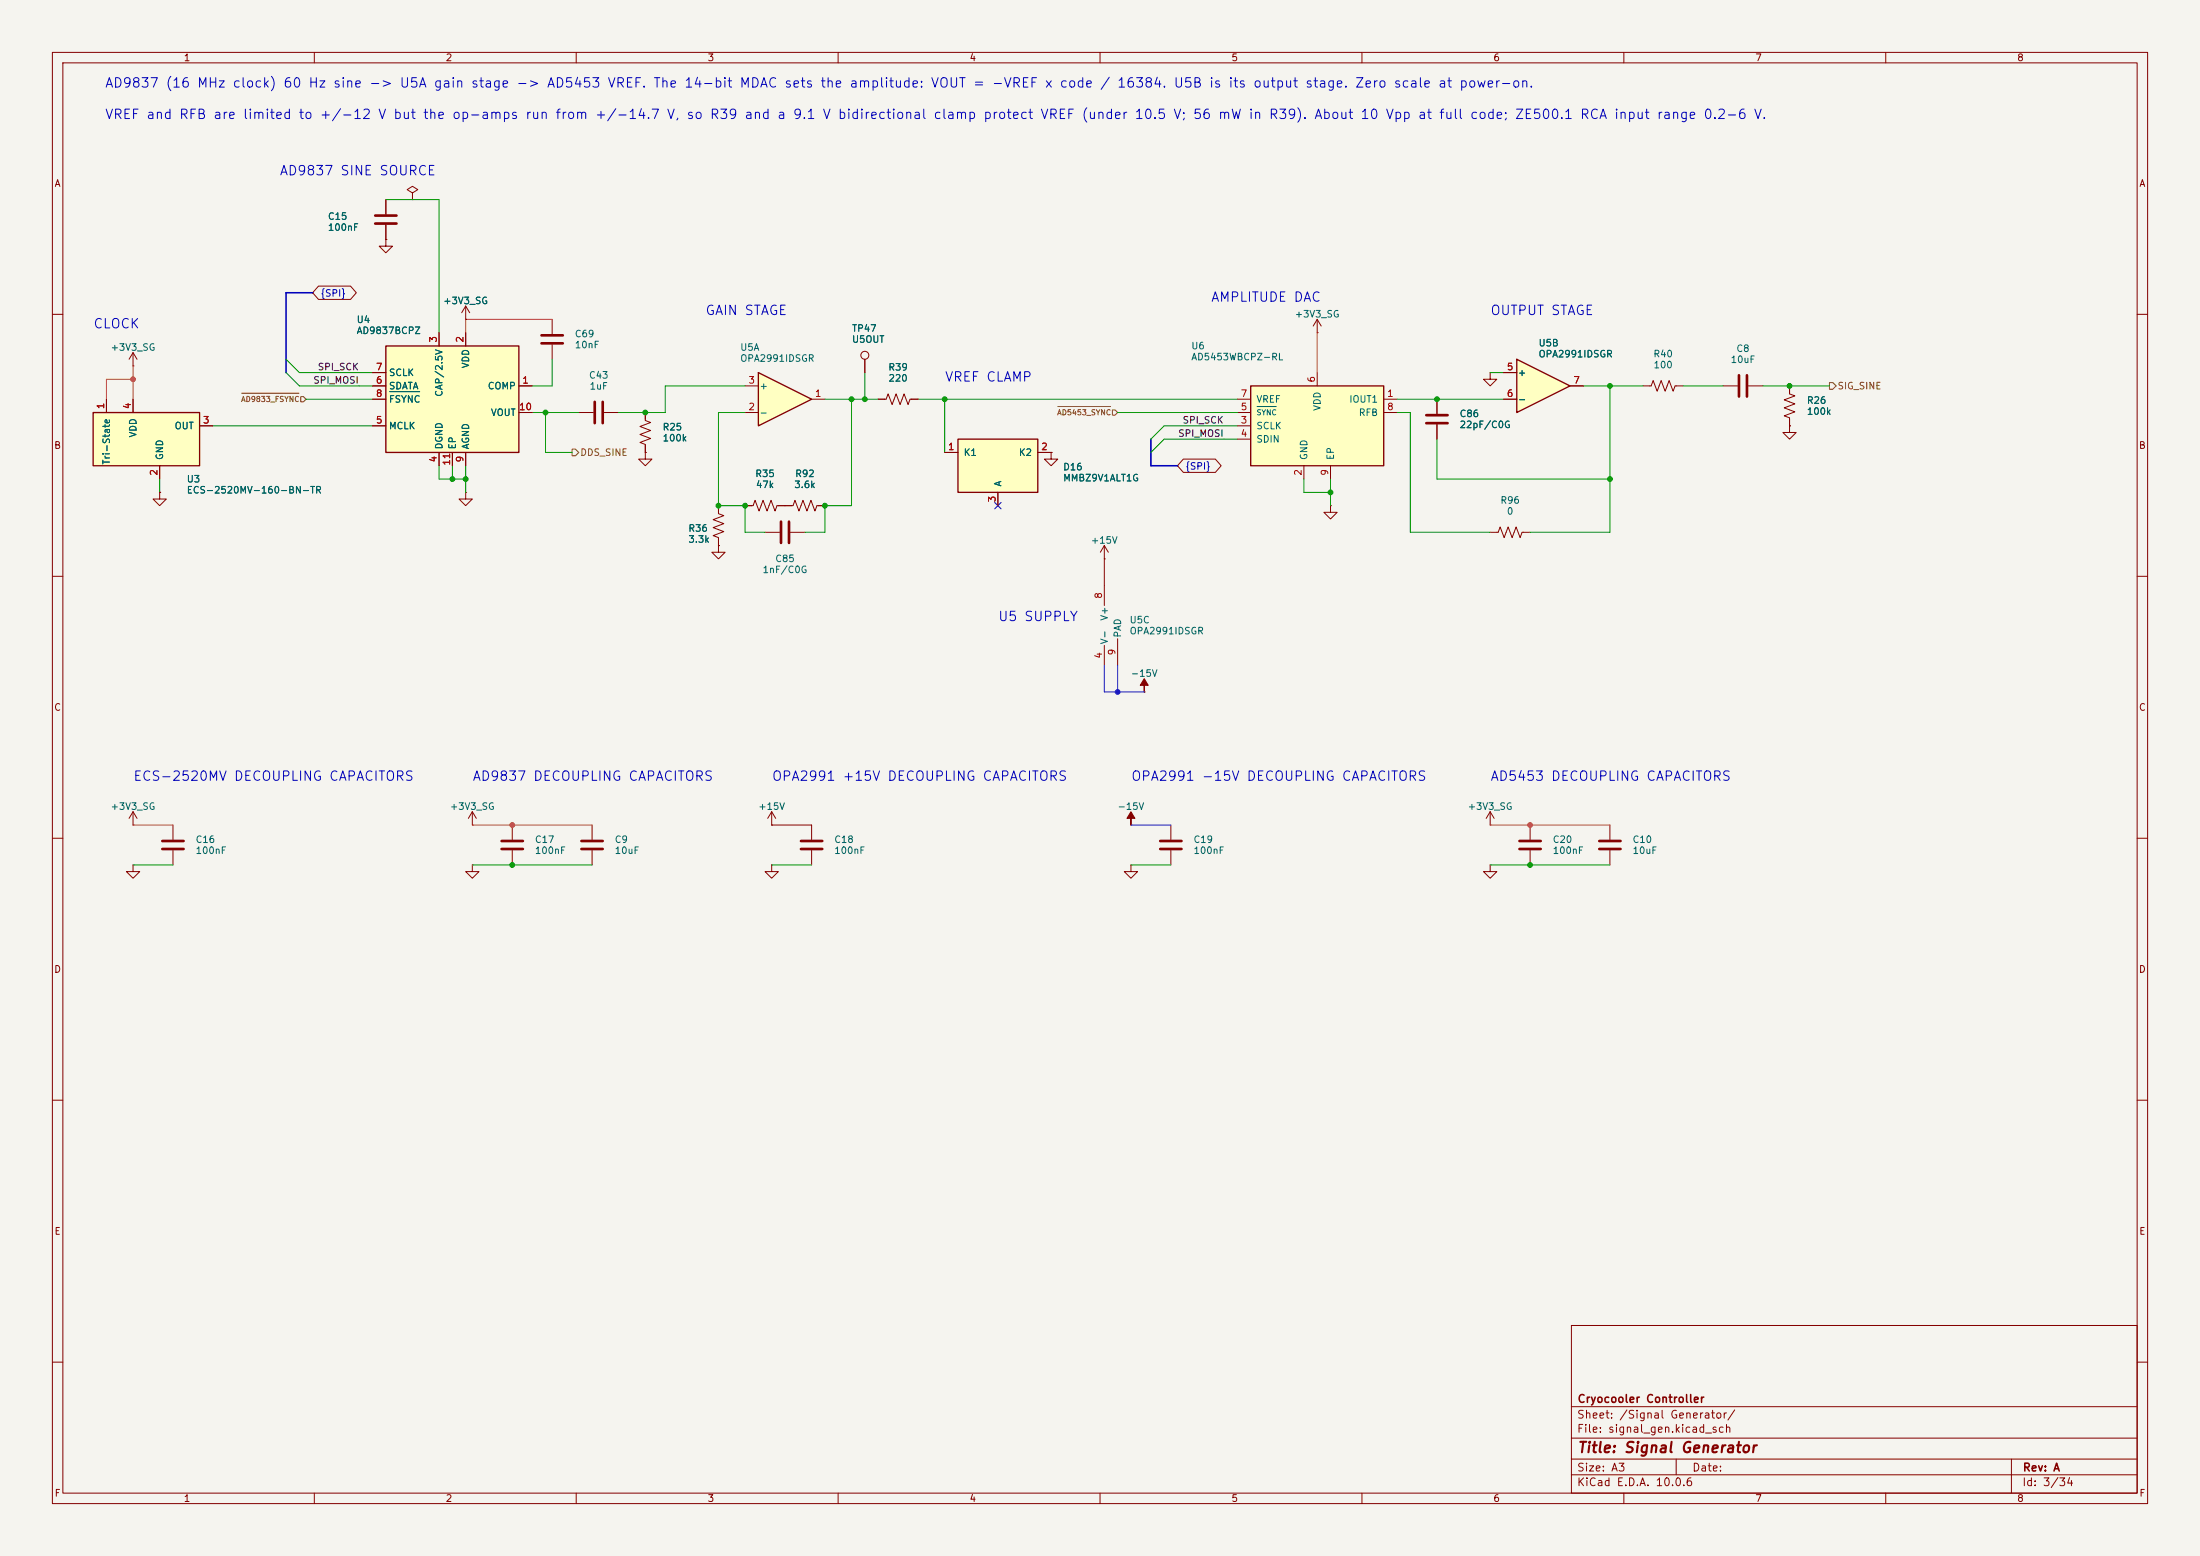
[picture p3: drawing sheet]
<svg xmlns="http://www.w3.org/2000/svg" width="420mm" height="297mm" viewBox="0 0 420 297" stroke-linecap="round" stroke-linejoin="round" font-family="sans-serif">
<path d="M0 0h420v297h-420z" fill="#f5f4ef" stroke="#f5f4ef" stroke-width=".19"/>
<g fill="none" stroke="#840000" stroke-width=".19">
<path d="M10 10h400v277h-400zM12 12h396v273h-396zM60 10v2M110 10v2M160 10v2M210 10v2M260 10v2M310 10v2M360 10v2M88.9 58.4l-.8 1.3M88.9 58.4l.8 1.3M88.9 58.4v2.6"/>
<path d="M10 60h2M88.9 61h.1M274.3 76.2v2.8M408 60h2M88.9 94v1.3h1.3l-1.3 1.2-1.3-1.2h1.3M88.9 94h.1M274.3 81v2.8M10 110h2M408 110h2M10 160h2M408 160h2M10 210h2"/>
<path d="M408 210h2M300 253h108v32h-108zM10 260h2M300 278.5h108M300 274.5h108M300 268.5h108M320 278.5v3M384 278.5v6.5M408 260h2M60 285v2M110 285v2M160 285v2"/>
<path d="M210 285v2M260 285v2M300 281.5h108M310 285v2M360 285v2"/>
</g>
<path d="M272.3 79.2h4.1M272.3 80.8h4.1" fill="none" stroke="#840000" stroke-width=".51"/>
<path d="M73.7 66h25.4v20.4h-25.4z" fill="#ffffc2"/>
<path d="M73.7 66h25.4v20.4h-25.4z" fill="none" stroke="#840000" stroke-width=".25"/>
<g fill="none" stroke="#840000" stroke-width=".19">
<path d="M25.4 69.9h.1M25.4 67.3l-.8 1.3M25.4 67.3l.8 1.3M25.4 67.3v2.6M71.1 73.7h2.6M71.1 71.1h2.6M71.1 76.2h2.6M83.8 63.5v2.5M88.9 63.5v2.5M99.1 73.7h2.5M99.1 78.7h2.5M284.5 71.1v1.3h1.2l-1.2 1.3-1.3-1.3h1.3"/>
<path d="M284.5 71.1h.1M71.1 81.3h2.6M83.8 86.4v2.5M86.4 86.4v2.5M88.9 86.4v2.5"/>
</g>
<path d="M74.4 74.8h5.7" fill="none" stroke="#006464" stroke-width=".19"/>
<path d="M17.8 78.7h20.3v10.2h-20.3z" fill="#ffffc2"/>
<path d="M17.8 78.7h20.3v10.2h-20.3z" fill="none" stroke="#840000" stroke-width=".25"/>
<g fill="none" stroke="#840000" stroke-width=".19">
<path d="M20.3 76.2v2.5M25.4 76.2v2.5M30.5 88.9v2.5M38.1 81.3h2.5M33 157.5v2.8M90.2 157.5h.1M90.2 154.9l-.8 1.3M90.2 154.9l.7 1.3M90.2 154.9v2.6M284.5 157.5h.1M284.5 154.9l-.8 1.3M284.5 154.9l.7 1.3"/>
<path d="M284.5 154.9v2.6M292.1 157.5v2.8M307.3 157.5v2.8M25.4 165.1v1.3h1.3l-1.3 1.2-1.3-1.2h1.3M25.4 165.1h.1M33 162.3v2.8M90.2 165.1v1.3h1.2l-1.2 1.2-1.3-1.2h1.3M90.2 165.1h.1M284.5 165.1v1.3h1.2l-1.2 1.2-1.3-1.2h1.3M284.5 165.1h.1M292.1 162.3v2.8M307.3 162.3v2.8"/>
</g>
<path d="M31 160.5h4.1M31 162.1h4.1M290.1 160.5h4M290.1 162.1h4M305.3 160.5h4.1M305.3 162.1h4.1" fill="none" stroke="#840000" stroke-width=".51"/>
<path d="M238.8 73.7h25.4v15.2h-25.4z" fill="#ffffc2"/>
<path d="M238.8 73.7h25.4v15.2h-25.4z" fill="none" stroke="#840000" stroke-width=".25"/>
<g fill="none" stroke="#840000" stroke-width=".19">
<path d="M236.2 76.2h2.6M236.2 78.7h2.6M251.5 71.1v2.6M264.2 76.2h2.5M264.2 78.7h2.5M137.2 96.5v1.5l1 .4-2.1 .8 2.1 .7-2.1 .8 2.1 .8-2.1 .7 1.1 .4v1.5M236.2 81.3h2.6M236.2 83.8h2.6M248.9 88.9v2.5M254 96.5v1.3h1.3l-1.3 1.3-1.3-1.3h1.3M254 96.5h.1M254 88.9v2.5"/>
<path d="M210.8 111.8v3.8M284.5 101.6h1.5l.4-1 .7 2 .8-2 .8 2 .7-2 .8 2 .4-1h1.5M210.8 123.2v3.8M213.4 121.9v5.1M218.4 132.1h.1M25.4 157.5h.1M25.4 154.9l-.8 1.3M25.4 154.9l.8 1.3M25.4 154.9v2.6M215.9 157.5h.1M223.5 157.5v2.8M215.9 165.1v1.3h1.3l-1.3 1.2-1.3-1.2h1.3"/>
<path d="M215.9 165.1h.1M223.5 162.3v2.8"/>
</g>
<path d="M240 77.6h3.6" fill="none" stroke="#006464" stroke-width=".19"/>
<g fill="#840000" stroke="#840000" stroke-width=".19">
<path d="M218.4 129.5l.8 1.3h-.8v1.3v-1.3h-.7z"/>
<path d="M215.9 154.9l.8 1.3h-.8v1.3v-1.3h-.8z"/>
</g>
<path d="M221.5 160.5h4.1M221.5 162.1h4.1" fill="none" stroke="#840000" stroke-width=".51"/>
<path d="M182.9 83.8h15.2v10.2h-15.2z" fill="#ffffc2"/>
<path d="M182.9 83.8h15.2v10.2h-15.2z" fill="none" stroke="#840000" stroke-width=".25"/>
<g fill="none" stroke="#840000" stroke-width=".19">
<path d="M73.7 38.1v2.8M78.7 36.8l1.1-.6-1.1-.6-1 .6 1 .6v1.3M78.7 38.1h.1M73.7 45.7v1.3h1.2l-1.2 1.3-1.3-1.3h1.3M73.7 45.7h.1M73.7 42.9v2.8M165.1 68.6v2.5M251.5 63.5h.1M251.5 61l-.8 1.2M251.5 61l.7 1.2M251.5 61v2.5M30.5 94v1.3h1.2l-1.2 1.2-1.3-1.2h1.3"/>
<path d="M30.5 94h.1M142.2 96.5h1.6l.3-1 .8 2 .8-2 .7 2 .8-2 .8 2 .3-1h3.1l.4-1 .7 2 .8-2 .8 2 .7-2 .8 2 .4-1h1.5M180.3 86.4h2.6M190.5 94v2.5M198.1 86.4h2.6M137.2 104.1v1.3h1.2l-1.2 1.3-1.3-1.3h1.3M137.2 104.1h.1M146 101.6h2.8M150.9 101.6h2.8M210.8 106.7h.1M210.8 104.1l-.7 1.3M210.8 104.1l.8 1.3"/>
<path d="M210.8 104.1v2.6M97.8 157.5v2.8M113 157.5v2.8M154.9 157.5v2.8M97.8 162.3v2.8M113 162.3v2.8M147.3 165.1v1.3h1.3l-1.3 1.2-1.3-1.2h1.3M147.3 165.1h.1M154.9 162.3v2.8"/>
<circle cx="165.1" cy="67.8" r=".76"/>
</g>
<path d="M71.6 41.1h4.1M71.6 42.7h4.1M149.1 99.6v4M150.6 99.6v4M95.8 160.5h4M95.8 162.1h4M111 160.5h4.1M111 162.1h4.1M152.9 160.5h4.1M152.9 162.1h4.1" fill="none" stroke="#840000" stroke-width=".51"/>
<path d="M144.8 71.1l10.1 5.1-10.1 5.1z" fill="#ffffc2"/>
<path d="M144.8 71.1l10.1 5.1-10.1 5.1z" fill="none" stroke="#840000" stroke-width=".25"/>
<g fill="none" stroke="#840000" stroke-width=".19">
<path d="M105.4 61v2.8M105.4 65.8v2.8M110.5 78.7h2.8M115.3 78.7h2.8M123.2 78.7v1.6l1 .3-2 .8 2 .8-2 .7 2 .8-2 .8 1 .3v1.6M142.2 78.7h2.6M142.2 73.7h2.6M154.9 76.2h2.6M167.6 76.2h1.6l.3-1 .8 2 .8-2 .7 2 .8-2 .8 2 .3-1h1.6M313.7 73.7h1.5l.4-1.1 .8 2.1 .7-2.1 .8 2.1 .7-2.1 .8 2.1 .4-1h1.5M328.9 73.7h2.8M333.8 73.7h2.7"/>
<path d="M341.6 73.7v1.5l1 .4-2 .7 2 .8-2 .8 2 .7-2 .8 1 .4v1.5M123.2 86.4v1.2h1.3l-1.3 1.3-1.3-1.3h1.3M123.2 86.4h.1M200.7 86.4v1.2h1.2l-1.2 1.3-1.3-1.3h1.3M200.7 86.4h.1M341.6 81.3v1.3h1.3l-1.3 1.2-1.2-1.2h1.2M341.6 81.3h.1M147.3 157.5h.1M147.3 154.9l-.7 1.3M147.3 154.9l.8 1.3M147.3 154.9v2.6"/>
</g>
<path d="M103.4 64h4M103.4 65.5h4M113.5 76.7v4.1M115.1 76.7v4.1M332 71.6v4.1M333.5 71.6v4.1" fill="none" stroke="#840000" stroke-width=".51"/>
<path d="M289.6 68.6l10.1 5.1-10.1 5z" fill="#ffffc2"/>
<path d="M289.6 68.6l10.1 5.1-10.1 5z" fill="none" stroke="#840000" stroke-width=".25"/>
<g fill="none" stroke="#840000" stroke-width=".19">
<path d="M73.7 38.1v2.8M60.8 54.6h6.1l1.1 1.3-1.1 1.3h-6.1l-1.1-1.3zM73.7 45.7h.1M73.7 42.9v2.8M20.3 76.2v2.5M25.4 76.2v2.5M71.1 71.1h2.6M71.1 76.2h2.6M71.1 73.7h2.6M83.8 63.5v2.5M88.9 61h.1M88.9 63.5v2.5"/>
<path d="M99.1 73.7h2.5M99.1 78.7h2.5M123.2 78.7v1.3M165.1 68.6v2.5M167.6 76.2h1.3M174 76.2h1.3M274.3 76.2v2.8M287 71.1h2.6M287 76.2h2.6M299.7 73.7h2.6M341.6 73.7v1.2M30.5 94h.1"/>
<path d="M30.5 88.9v2.5M38.1 81.3h2.5M71.1 81.3h2.6M83.8 86.4v2.5M86.4 86.4v2.5M88.9 86.4v2.5M123.2 86.4h.1M123.2 85.1v1.3M137.2 96.5v1.3M142.2 96.5h1.3M148.6 96.5h2.5M156.2 96.5h1.3"/>
<path d="M180.3 86.4h2.6M190.5 94v2.5M198.1 86.4h2.6M200.7 86.4h.1M225.9 87.6h6.1l1.1 1.3-1.1 1.3h-6.1l-1.1-1.3zM274.3 81v2.8M341.6 81.3h.1M341.6 80v1.3M137.2 104.1h.1M137.2 102.9v1.2"/>
</g>
<path d="M46.1 75.1h11M57.4 75.7h.5l.5 .5-.5 .5h-.5zM201.9 77.6h10.1M212.4 78.2h.5l.5 .5-.5 .5h-.5zM349.2 73h.7l.6 .7-.6 .6h-.7zM109.2 85.7h.7l.6 .7-.6 .6h-.7z" fill="none" stroke="#725600" stroke-width=".19"/>
<path d="M59.7 55.9h-5.1v15.2M219.7 83.8v5.1h5.1" fill="none" stroke="#000084" stroke-width=".3"/>
<g fill="none" stroke="#009600" stroke-width=".19">
<path d="M73.7 38.1h10.1v25.4M54.6 71.1l2.5 2.6h14M54.6 68.6l2.5 2.5h14M58.4 76.2h12.7M101.6 78.7h8.9M104.1 78.7v7.7h5.1M105.4 68.6v5.1h-3.8M142.2 73.7h-15.2v5h-8.9M142.2 78.7h-5v17.8h5v5.1h3.8M157.5 76.2h10.1M162.6 76.2v20.3h-5.1v5.1h-3.8M165.1 71.1v5.1"/>
<path d="M175.3 76.2h60.9M180.3 76.2v10.2M213.4 78.7h22.8M266.7 78.7h2.5v22.9h15.3M266.7 76.2h20.3M284.5 71.1h2.5M302.3 73.7h11.4M307.3 73.7v27.9h-15.2M321.3 73.7h7.6M336.5 73.7h12.7M30.5 91.4v2.6M40.6 81.3h30.5"/>
<path d="M83.8 88.9v2.5h5.1M86.4 88.9v2.5M88.9 88.9v5.1M236.2 81.3h-14l-2.5 2.5M236.2 83.8h-14l-2.5 2.6M248.9 91.4v2.6h5.1M254 91.4v5.1M274.3 83.8v7.6h33M25.4 165.1h7.6M90.2 165.1h22.8M147.3 165.1h7.6M215.9 165.1h7.6"/>
<path d="M284.5 165.1h22.8"/>
</g>
<path d="M25.4 72.4h-5.1v3.8M25.4 69.9v6.3M105.4 61h-16.5v2.5M251.5 63.5v7.6M25.4 157.5h7.6M90.2 157.5h22.8M284.5 157.5h22.8" fill="none" stroke="#d76e00" stroke-width=".19"/>
<path d="M210.8 106.7v5.1M147.3 157.5h7.6" fill="none" stroke="#820000" stroke-width=".19"/>
<path d="M210.8 127v5.1h7.6M213.4 127v5.1M215.9 157.5h7.6" fill="none" stroke="#003cc8" stroke-width=".19"/>
<path d="M189.9 95.9l1.2 1.2M191.1 95.9l-1.2 1.2" fill="none" stroke="#000084" stroke-width=".19"/>
<path d="M74.4 74.8h5.7" fill="none" stroke="#006464" stroke-width=".19"/>
<g fill="#009600" stroke="#009600" stroke-width=".19">
<circle cx="86.4" cy="91.4" r=".46"/>
<circle cx="88.9" cy="91.4" r=".46"/>
<circle cx="254" cy="94" r=".46"/>
<circle cx="307.3" cy="73.7" r=".46"/>
<circle cx="274.3" cy="76.2" r=".46"/>
<circle cx="341.6" cy="73.7" r=".46"/>
<circle cx="157.5" cy="96.5" r=".46"/>
<circle cx="97.8" cy="165.1" r=".46"/>
<circle cx="123.2" cy="78.7" r=".46"/>
<circle cx="162.6" cy="76.2" r=".46"/>
<circle cx="180.3" cy="76.2" r=".46"/>
<circle cx="165.1" cy="76.2" r=".46"/>
<circle cx="142.2" cy="96.5" r=".46"/>
<circle cx="137.2" cy="96.5" r=".46"/>
<circle cx="307.3" cy="91.4" r=".46"/>
<circle cx="292.1" cy="165.1" r=".46"/>
<circle cx="104.1" cy="78.7" r=".46"/>
</g>
<g fill="#d76e00" stroke="#d76e00" stroke-width=".19">
<circle cx="25.4" cy="72.4" r=".46"/>
<circle cx="97.8" cy="157.5" r=".46"/>
<circle cx="292.1" cy="157.5" r=".46"/>
</g>
<circle cx="213.4" cy="132.1" r=".46" fill="#003cc8" stroke="#003cc8" stroke-width=".19"/>
<text font-size="2" fill="#840000" x="301" y="277.8">Title: Signal Generator</text>
<g font-size="1.8" fill="#0000c2">
<text x="19.9" y="17.2">AD9837 (16 MHz clock) 60 Hz sine -&gt; U5A gain stage -&gt; AD5453 VREF. The 14-bit MDAC sets the amplitude: VOUT = -VREF x code / 16384. U5B is its output stage. Zero scale at power-on.</text>
<text x="19.9" y="23.2">VREF and RFB are limited to +/-12 V but the op-amps run from +/-14.7 V, so R39 and a 9.1 V bidirectional clamp protect VREF (under 10.5 V; 56 mW in R39). About 10 Vpp at full code; ZE500.1 RCA input range 0.2-6 V.</text>
<text x="53.3" y="33.9">AD9837 SINE SOURCE</text>
<text x="231.1" y="58.1">AMPLITUDE DAC</text>
<text x="17.7" y="63.1">CLOCK</text>
<text x="134.5" y="60.6">GAIN STAGE</text>
<text x="284.4" y="60.6">OUTPUT STAGE</text>
<text x="180.3" y="73.3">VREF CLAMP</text>
<text x="190.4" y="119">U5 SUPPLY</text>
<text x="25.3" y="149.5">ECS-2520MV DECOUPLING CAPACITORS</text>
<text x="90.1" y="149.5">AD9837 DECOUPLING CAPACITORS</text>
<text x="147.2" y="149.5">OPA2991 +15V DECOUPLING CAPACITORS</text>
<text x="215.8" y="149.5">OPA2991 -15V DECOUPLING CAPACITORS</text>
<text x="284.4" y="149.5">AD5453 DECOUPLING CAPACITORS</text>
</g>
<g font-size="1.5" fill="#840000">
<text x="301" y="268.1">Cryocooler Controller</text>
<text x="300.9" y="273.8">File: signal_gen.kicad_sch</text>
<text x="300.9" y="271.1">Sheet: /Signal Generator/</text>
<text x="300.9" y="281.2">Size: A3</text>
<text x="322.9" y="281.2">Date:</text>
<text x="386" y="281.2">Rev: A</text>
<text x="300.9" y="284">KiCad E.D.A. 10.0.6</text>
<text x="385.9" y="284">Id: 3/34</text>
</g>
<g font-size="1.3" fill="#840000">
<text x="35" y="12">1</text>
<text x="85" y="12">2</text>
<text x="135" y="12">3</text>
<text x="185" y="12">4</text>
<text x="235" y="12">5</text>
<text x="285" y="12">6</text>
<text x="335" y="12">7</text>
<text x="385" y="12">8</text>
<text x="10.3" y="36">A</text>
<text x="408.3" y="36">A</text>
<text x="10.2" y="86">B</text>
<text x="408.2" y="86">B</text>
<text x="10.2" y="136">C</text>
<text x="408.2" y="136">C</text>
<text x="10.2" y="186">D</text>
<text x="408.2" y="186">D</text>
<text x="10.3" y="236">E</text>
<text x="408.3" y="236">E</text>
<text x="10.3" y="286">F</text>
<text x="35" y="287">1</text>
<text x="85" y="287">2</text>
<text x="135" y="287">3</text>
<text x="185" y="287">4</text>
<text x="235" y="287">5</text>
<text x="285" y="287">6</text>
<text x="335" y="287">7</text>
<text x="385" y="287">8</text>
<text x="408.3" y="286">F</text>
</g>
<g font-size="1.3" fill="#006464">
<text x="62.5" y="42.3">C15</text>
<text x="62.5" y="44.4">100nF</text>
<text x="84.5" y="58.4">+3V3_SG</text>
<text x="68" y="62">U4</text>
<text x="68" y="64.1">AD9837BCPZ</text>
<text x="109.6" y="64.7">C69</text>
<text x="162.5" y="63.6">TP47</text>
<text x="162.5" y="65.7">U5OUT</text>
<text x="247.1" y="60.9">+3V3_SG</text>
<text x="21" y="67.3">+3V3_SG</text>
<text x="89.9" y="70.4" transform="rotate(-90 89.9 70.4)">VDD</text>
<text x="109.6" y="66.8">10nF</text>
<text x="141.2" y="67.3">U5A</text>
<text x="141.2" y="69.4">OPA2991IDSGR</text>
<text x="169.5" y="71">R39</text>
<text x="227.3" y="67">U6</text>
<text x="227.3" y="69.1">AD5453WBCPZ-RL</text>
<text x="293.6" y="66.4">U5B</text>
<text x="293.6" y="68.5">OPA2991IDSGR</text>
<text x="315.5" y="68.5">R40</text>
<text x="315.6" y="70.6">100</text>
<text x="330.3" y="69.6">10uF</text>
<text x="331.4" y="67.5">C8</text>
<text x="74.1" y="74.6">SDATA</text>
<text x="74.1" y="72.1">SCLK</text>
<text x="74.1" y="77.2">FSYNC</text>
<text x="84.8" y="75.8" transform="rotate(-90 84.8 75.8)">CAP/2.5V</text>
<text x="93" y="74.6">COMP</text>
<text x="112.3" y="72.6">C43</text>
<text x="112.4" y="74.7">1uF</text>
<text x="144.9" y="74.6">+</text>
<text x="169.5" y="73.1">220</text>
<text x="239.7" y="77.2">VREF</text>
<text x="257.5" y="77.2">IOUT1</text>
<text x="289.7" y="72.1">+</text>
<text x="289.7" y="77.2">-</text>
<text x="344.8" y="77.4">R26</text>
<text x="26.4" y="83.6" transform="rotate(-90 26.4 83.6)">VDD</text>
<text x="33.2" y="82.2">OUT</text>
<text x="74.1" y="82.2">MCLK</text>
<text x="93.6" y="79.7">VOUT</text>
<text x="126.4" y="82.5">R25</text>
<text x="144.9" y="79.7">-</text>
<text x="239.7" y="82.2">SCLK</text>
<text x="252.4" y="78.5" transform="rotate(-90 252.4 78.5)">VDD</text>
<text x="259.3" y="79.7">RFB</text>
<text x="278.5" y="79.9">C86</text>
<text x="278.5" y="82">22pF/C0G</text>
<text x="344.8" y="79.5">100k</text>
<text x="21.3" y="88.8" transform="rotate(-90 21.3 88.8)">Tri-State</text>
<text x="31.4" y="87.9" transform="rotate(-90 31.4 87.9)">GND</text>
<text x="84.8" y="85.9" transform="rotate(-90 84.8 85.9)">DGND</text>
<text x="87.3" y="85.9" transform="rotate(-90 87.3 85.9)">EP</text>
<text x="89.9" y="85.9" transform="rotate(-90 89.9 85.9)">AGND</text>
<text x="126.4" y="84.6">100k</text>
<text x="183.9" y="87.3">K1</text>
<text x="194.4" y="87.3">K2</text>
<text x="239.7" y="84.8">SDIN</text>
<text x="249.9" y="87.9" transform="rotate(-90 249.9 87.9)">GND</text>
<text x="255" y="87.9" transform="rotate(-90 255 87.9)">EP</text>
<text x="35.5" y="92.4">U3</text>
<text x="35.5" y="94.5">ECS-2520MV-160-BN-TR</text>
<text x="144.1" y="91.4">R35</text>
<text x="144.2" y="93.5">47k</text>
<text x="151.5" y="93.5">3.6k</text>
<text x="151.7" y="91.4">R92</text>
<text x="191.5" y="93" transform="rotate(-90 191.5 93)">A</text>
<text x="202.8" y="90.1">D16</text>
<text x="202.8" y="92.2">MMBZ9V1ALT1G</text>
<text x="131.3" y="101.8">R36</text>
<text x="286.3" y="96.4">R96</text>
<text x="287.6" y="98.5">0</text>
<text x="131.3" y="103.9">3.3k</text>
<text x="147.9" y="107.6">C85</text>
<text x="208.2" y="104.1">+15V</text>
<text x="145.5" y="109.7">1nF/C0G</text>
<text x="211.8" y="118.6" transform="rotate(-90 211.8 118.6)">V+</text>
<text x="215.5" y="119.3">U5C</text>
<text x="211.8" y="123.1" transform="rotate(-90 211.8 123.1)">V-</text>
<text x="214.3" y="121.8" transform="rotate(-90 214.3 121.8)">PAD</text>
<text x="215.5" y="121.4">OPA2991IDSGR</text>
<text x="215.8" y="129.5">-15V</text>
<text x="21" y="154.9">+3V3_SG</text>
<text x="85.8" y="154.9">+3V3_SG</text>
<text x="144.7" y="154.9">+15V</text>
<text x="213.2" y="154.9">-15V</text>
<text x="280.1" y="154.9">+3V3_SG</text>
<text x="37.2" y="161.2">C16</text>
<text x="102" y="161.2">C17</text>
<text x="117.2" y="161.2">C9</text>
<text x="159.2" y="161.2">C18</text>
<text x="227.7" y="161.2">C19</text>
<text x="296.3" y="161.2">C20</text>
<text x="311.6" y="161.2">C10</text>
<text x="37.2" y="163.3">100nF</text>
<text x="102" y="163.3">100nF</text>
<text x="117.2" y="163.3">10uF</text>
<text x="159.2" y="163.3">100nF</text>
<text x="227.7" y="163.3">100nF</text>
<text x="296.3" y="163.3">100nF</text>
<text x="311.6" y="163.3">10uF</text>
</g>
<g font-size="1.3" fill="#000084">
<text x="61.1" y="56.9">{SPI}</text>
<text x="226.2" y="90">{SPI}</text>
</g>
<g font-size="1.3" fill="#a90000">
<text x="83.7" y="65.5" transform="rotate(-90 83.7 65.5)">3</text>
<text x="88.8" y="65.5" transform="rotate(-90 88.8 65.5)">2</text>
<text x="71.7" y="71">7</text>
<text x="287.6" y="71">5</text>
<text x="71.7" y="73.5">6</text>
<text x="71.7" y="76.1">8</text>
<text x="99.6" y="73.5">1</text>
<text x="142.8" y="73.5">3</text>
<text x="155.5" y="76.1">1</text>
<text x="236.8" y="76.1">7</text>
<text x="251.3" y="73.1" transform="rotate(-90 251.3 73.1)">6</text>
<text x="264.7" y="76.1">1</text>
<text x="287.6" y="76.1">6</text>
<text x="300.3" y="73.5">7</text>
<text x="20.2" y="78.2" transform="rotate(-90 20.2 78.2)">1</text>
<text x="25.3" y="78.2" transform="rotate(-90 25.3 78.2)">4</text>
<text x="38.6" y="81.1">3</text>
<text x="71.7" y="81.1">5</text>
<text x="99" y="78.6">10</text>
<text x="142.8" y="78.6">2</text>
<text x="236.8" y="81.1">3</text>
<text x="236.8" y="83.7">4</text>
<text x="236.8" y="78.6">5</text>
<text x="264.7" y="78.6">8</text>
<text x="83.7" y="88.4" transform="rotate(-90 83.7 88.4)">4</text>
<text x="86.2" y="89" transform="rotate(-90 86.2 89)">11</text>
<text x="88.8" y="88.4" transform="rotate(-90 88.8 88.4)">9</text>
<text x="180.9" y="86.2">1</text>
<text x="198.7" y="86.2">2</text>
<text x="30.3" y="90.9" transform="rotate(-90 30.3 90.9)">2</text>
<text x="190.4" y="96" transform="rotate(-90 190.4 96)">3</text>
<text x="248.8" y="90.9" transform="rotate(-90 248.8 90.9)">2</text>
<text x="253.9" y="90.9" transform="rotate(-90 253.9 90.9)">9</text>
<text x="210.7" y="114.4" transform="rotate(-90 210.7 114.4)">8</text>
<text x="210.7" y="125.8" transform="rotate(-90 210.7 125.8)">4</text>
<text x="213.2" y="125.2" transform="rotate(-90 213.2 125.2)">9</text>
</g>
<g font-size="1.3" fill="#0f0f0f">
<text x="60.6" y="71">SPI_SCK</text>
<text x="59.7" y="73.5">SPI_MOSI</text>
<text x="224.8" y="83.7">SPI_MOSI</text>
<text x="225.7" y="81.2">SPI_SCK</text>
</g>
<g font-size="1.3" fill="#725600">
<text x="350.7" y="74.6">SIG_SINE</text>
<text x="110.7" y="87.3">DDS_SINE</text>
</g>
<g font-size="1" fill="#725600">
<text x="45.9" y="77">AD9833_FSYNC</text>
<text x="201.7" y="79.5">AD5453_SYNC</text>
</g>
<text font-size="1" fill="#006464" x="239.8" y="79.5">SYNC</text>
</svg>
